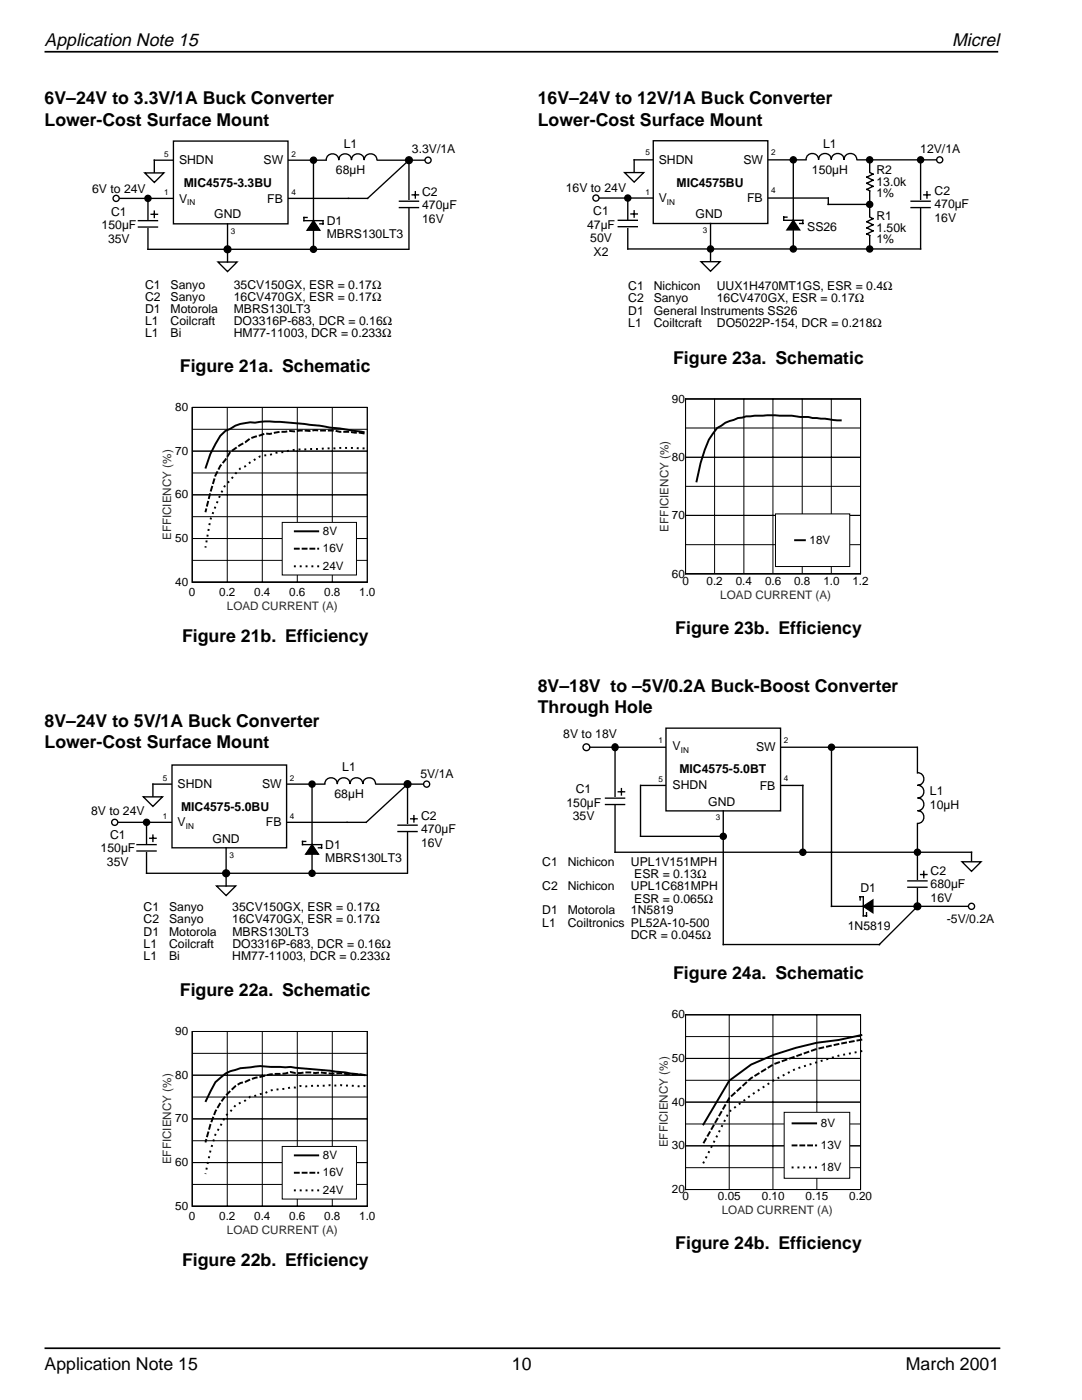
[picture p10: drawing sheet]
<svg xmlns="http://www.w3.org/2000/svg" width="216mm" height="279mm" viewBox="0 0 216 279" stroke-linecap="round" stroke-linejoin="round" font-family="sans-serif">
<path d="M8.9 10.3h190.3M8.9 269.1h190.7" fill="none" stroke="#000" stroke-width=".34"/>
<path d="M23.2 39.6h46.3M30.8 32h34.3" fill="none" stroke="#000" stroke-width=".27"/>
<path d="M34.6 28.2h22.9v16.5h-22.9z" fill-rule="evenodd" fill="#fff" stroke="#000" stroke-width=".27"/>
<path d="M62.5 32v17.8M75.2 32a1.27 1.27 0 0 0-1.3-1.3 1.27 1.27 0 0 0-1.2 1.3 1.27 1.27 0 0 0-1.3-1.3 1.27 1.27 0 0 0-1.3 1.3 1.27 1.27 0 0 0-1.2-1.3 1.27 1.27 0 0 0-1.3 1.3 1.25 1.25 0 0 0-1.3-1.3 1.25 1.25 0 0 0-1.2 1.3M75.3 32h10.1M61.3 43.4h-.7v.6h3.9v.7h-.7" fill="none" stroke="#000" stroke-width=".27"/>
<path d="M62.5 44l1.3 1.9h-2.5z" fill-rule="evenodd" fill="#000" stroke="#000" stroke-width=".27"/>
<path d="M43.5 52.3h3.8l-1.9 1.9z" fill-rule="evenodd" fill="#fff" stroke="#000" stroke-width=".27"/>
<path d="M29.5 39.6v10.2M81.6 32v17.7" fill="none" stroke="#000" stroke-width=".27"/>
<circle cx="62.5" cy="32" r=".61" fill="#000" stroke="#000" stroke-width=".27"/>
<path d="M27.5 44h4v1.4h-4z" fill-rule="evenodd" fill="#fff"/>
<path d="M30.8 32v2.5M27.6 44h3.8M27.6 45.3h3.8M29.5 49.8h52.1M30.2 42.8h1.2M30.8 42.1v1.3" fill="none" stroke="#000" stroke-width=".27"/>
<circle cx="62.5" cy="49.8" r=".61" fill="#000" stroke="#000" stroke-width=".27"/>
<g fill="#fff" stroke="#000" stroke-width=".27">
<path d="M28.9 34.5h3.8l-1.9 1.9z" fill-rule="evenodd"/>
<circle cx="23.2" cy="39.6" r=".61"/>
</g>
<circle cx="29.5" cy="39.6" r=".61" fill="#000" stroke="#000" stroke-width=".27"/>
<path d="M81.6 32l-8.3 7.6M45.4 44.7v7.6" fill="none" stroke="#000" stroke-width=".27"/>
<path d="M79.6 40.1h4v1.4h-4z" fill-rule="evenodd" fill="#fff"/>
<path d="M82.2 38.9h1.3M82.9 38.3v1.2M79.7 40.2h3.8M79.7 41.4h3.8" fill="none" stroke="#000" stroke-width=".27"/>
<circle cx="45.4" cy="49.8" r=".68" fill="#000" stroke="#000" stroke-width=".27"/>
<circle cx="85.4" cy="32" r=".61" fill="#fff" stroke="#000" stroke-width=".27"/>
<circle cx="81.6" cy="32" r=".68" fill="#000" stroke="#000" stroke-width=".27"/>
<path d="M69.5 39.6h3.8" fill="none" stroke="#000" stroke-width=".27"/>
<path d="M38.4 81.3h34.9v34.9h-34.9z" fill-rule="evenodd" fill="#fff"/>
<g fill="none" stroke="#000" stroke-width=".2">
<path d="M38.3 98.8h35M38.3 94.4h35M38.3 90h35M38.3 85.7h35M38.3 81.3h35M38.4 81.3h34.9v34.9h-34.9zM38.4 81.2v35.1M45.3 81.3v34.9M52.3 81.3v34.9M59.3 81.3v34.9M66.3 81.3v34.9M73.3 81.3v34.9"/>
<path d="M38.3 116.2h35M38.3 111.8h35M38.3 107.5h35M38.3 103.1h35"/>
</g>
<path d="M72.7 86.3l-1.9-.3a149.5 149.5 0 0 0-17.9-1.9l-2 .3a8 8 0 0 0-5 1.2l-.9 .4-1 1-2 3.6-1 2.9" fill="none" stroke="#000" stroke-width=".39"/>
<path d="M72.7 86.5l-2.9-.3h-2l-1-.3-4-.1-1 .2h-4l-2 .2-1.9 .4-1-.1-3 1-4 2.7-.9 1.6-1 1.2-1 1.9-2 7.3" fill="none" stroke="#000" stroke-width=".39" stroke-dasharray="1.2 .4 1.2 .4 1.2 .4" stroke-linecap="butt"/>
<path d="M72.7 89.5l-4.9-.1-7 .3a11.6 11.6 0 0 0-3.9 .5l-2 .2-1 .4-2 .3-2 1.2-1 .8-1 .4-2 2.4-.9 .9-1 2-2 4.9-1 5.6" fill="none" stroke="#000" stroke-width=".39" stroke-dasharray=".4 .8" stroke-linecap="butt"/>
<path d="M56.3 104.3h14.8v10.5h-14.8z" fill-rule="evenodd" fill="#fff"/>
<path d="M56.3 104.3h14.8v10.5h-14.8z" fill="none" stroke="#000" stroke-width=".2"/>
<path d="M58.6 106h5.1" fill="none" stroke="#000" stroke-width=".39"/>
<path d="M58.6 109.5h5.1" fill="none" stroke="#000" stroke-width=".39" stroke-dasharray="1.2 .4 1.2 .4 1.2 .4" stroke-linecap="butt"/>
<path d="M58.6 113h5.1" fill="none" stroke="#000" stroke-width=".39" stroke-dasharray=".4 .8" stroke-linecap="butt"/>
<path d="M30.5 156.5h34.3M22.9 164.1h46.4" fill="none" stroke="#000" stroke-width=".27"/>
<path d="M34.3 152.7h22.9v16.5h-22.9z" fill-rule="evenodd" fill="#fff" stroke="#000" stroke-width=".27"/>
<path d="M62.3 156.5v17.8M74.9 156.5a1.27 1.27 0 0 0-1.2-1.3 1.27 1.27 0 0 0-1.3 1.3 1.27 1.27 0 0 0-1.3-1.3 1.27 1.27 0 0 0-1.2 1.3 1.27 1.27 0 0 0-1.3-1.3 1.27 1.27 0 0 0-1.3 1.3 1.25 1.25 0 0 0-1.2-1.3 1.25 1.25 0 0 0-1.3 1.3M75 156.5h10.2M61 167.9h-.6v.7h3.8v.6h-.7" fill="none" stroke="#000" stroke-width=".27"/>
<path d="M62.3 168.6l1.2 1.9h-2.5z" fill-rule="evenodd" fill="#000" stroke="#000" stroke-width=".27"/>
<path d="M43.2 176.8h3.8l-1.9 1.9z" fill-rule="evenodd" fill="#fff" stroke="#000" stroke-width=".27"/>
<path d="M81.3 156.5v17.7M29.2 164.1v10.2" fill="none" stroke="#000" stroke-width=".27"/>
<circle cx="62.3" cy="156.5" r=".61" fill="#000" stroke="#000" stroke-width=".27"/>
<path d="M27.3 168.5h3.9v1.4h-3.9z" fill-rule="evenodd" fill="#fff"/>
<path d="M30.5 156.5v2.5M27.3 168.6h3.8M27.3 169.8h3.8M29.2 174.3h52.1M29.9 167.3h1.2M30.5 166.7v1.2" fill="none" stroke="#000" stroke-width=".27"/>
<circle cx="62.3" cy="174.3" r=".61" fill="#000" stroke="#000" stroke-width=".27"/>
<g fill="#fff" stroke="#000" stroke-width=".27">
<path d="M28.6 159h3.8l-1.9 1.9z" fill-rule="evenodd"/>
<circle cx="22.9" cy="164.1" r=".61"/>
</g>
<circle cx="29.2" cy="164.1" r=".61" fill="#000" stroke="#000" stroke-width=".27"/>
<path d="M81.3 156.5l-8.2 7.6M45.1 169.2v7.6" fill="none" stroke="#000" stroke-width=".27"/>
<path d="M79.3 164.6h4v1.4h-4z" fill-rule="evenodd" fill="#fff"/>
<path d="M79.4 164.7h3.8M79.4 166h3.8M82 163.4h1.2M82.6 162.8v1.2" fill="none" stroke="#000" stroke-width=".27"/>
<circle cx="45.1" cy="174.3" r=".68" fill="#000" stroke="#000" stroke-width=".27"/>
<circle cx="85.1" cy="156.5" r=".61" fill="#fff" stroke="#000" stroke-width=".27"/>
<circle cx="81.3" cy="156.5" r=".68" fill="#000" stroke="#000" stroke-width=".27"/>
<path d="M69.3 164.1h3.8" fill="none" stroke="#000" stroke-width=".27"/>
<path d="M38.4 205.9h34.9v34.8h-34.9z" fill-rule="evenodd" fill="#fff"/>
<g fill="none" stroke="#000" stroke-width=".2">
<path d="M38.3 218.9h35M38.3 214.6h35M38.3 210.2h35M38.3 205.9h35M38.4 205.9h34.9v34.8h-34.9zM38.4 205.8v35M45.3 205.8v35M52.3 205.8v35M59.3 205.8v35M66.3 205.8v35M73.3 205.8v35M38.3 236.4h35"/>
<path d="M38.3 232h35M38.3 227.7h35M38.3 223.3h35M38.3 240.7h35"/>
</g>
<path d="M72.9 214.6l-7-.9-7.9-.8h-4.1a9.5 9.5 0 0 0-3.9 .1l-2 .2-2 .6-1 .4-2 1.8-2 3.9" fill="none" stroke="#000" stroke-width=".39"/>
<path d="M72.9 214.6l-1-.2h-2a12.1 12.1 0 0 0-4-.2l-2-.2-1 .2-1-.2-3 .2-.9-.3-1.1 .3a20.7 20.7 0 0 0-7.9 1.7l-1 .2a13.9 13.9 0 0 0-6 8.3l-1 3.6" fill="none" stroke="#000" stroke-width=".39" stroke-dasharray="1.2 .4 1.2 .4 1.2 .4" stroke-linecap="butt"/>
<path d="M72.9 216.7l-1 .1a37.5 37.5 0 0 0-8-.1h-4l-1 .3h-.9l-1.1 .3a8.8 8.8 0 0 0-4 .8l-2.9 .8-1 .7-2 1-1 1.2-1 .9-2 3.7-1 3.2-1 4.7" fill="none" stroke="#000" stroke-width=".39" stroke-dasharray=".4 .8" stroke-linecap="butt"/>
<path d="M56.3 228.8h14.8v10.5h-14.8z" fill-rule="evenodd" fill="#fff"/>
<path d="M56.3 228.8h14.8v10.5h-14.8z" fill="none" stroke="#000" stroke-width=".2"/>
<path d="M58.6 230.6h5.1" fill="none" stroke="#000" stroke-width=".39"/>
<path d="M58.6 234.1h5.1" fill="none" stroke="#000" stroke-width=".39" stroke-dasharray="1.2 .4 1.2 .4 1.2 .4" stroke-linecap="butt"/>
<path d="M58.6 237.6h5.1" fill="none" stroke="#000" stroke-width=".39" stroke-dasharray=".4 .8" stroke-linecap="butt"/>
<path d="M118.9 39.5h46.4M126.5 31.9h34.3" fill="none" stroke="#000" stroke-width=".27"/>
<path d="M130.3 28.1h22.9v16.5h-22.9z" fill-rule="evenodd" fill="#fff" stroke="#000" stroke-width=".27"/>
<path d="M158.3 31.9v17.8M171 31.9a1.27 1.27 0 0 0-1.3-1.3 1.27 1.27 0 0 0-1.3 1.3 1.27 1.27 0 0 0-1.3-1.3 1.27 1.27 0 0 0-1.2 1.3 1.27 1.27 0 0 0-1.3-1.3 1.27 1.27 0 0 0-1.3 1.3 1.25 1.25 0 0 0-1.2-1.3 1.25 1.25 0 0 0-1.3 1.3M171 31.9h16.5M183.7 31.9v17.8M141.8 44.6v7.6M157 43.3h-.6v.7h3.8v.6h-.6" fill="none" stroke="#000" stroke-width=".27"/>
<g fill="#000" stroke="#000" stroke-width=".27">
<path d="M158.3 44l1.3 1.9h-2.6z" fill-rule="evenodd"/>
<circle cx="183.7" cy="31.9" r=".61"/>
</g>
<path d="M139.9 52.2h3.8l-1.9 1.9z" fill-rule="evenodd" fill="#fff" stroke="#000" stroke-width=".27"/>
<path d="M125.3 39.5v10.2M173.5 31.9v17.8M173.6 34.4l.6 .3-1.2 .7 1.2 .6-1.2 .6 1.2 .6-1.2 .6 .6 .3M173.6 43.3l.6 .3-1.2 .6 1.2 .7-1.2 .6 1.2 .6-1.2 .6 .6 .3" fill="none" stroke="#000" stroke-width=".27"/>
<g fill="#fff" stroke="#fff" stroke-width=".27">
<path d="M173 34.6h1.2v3.3h-1.2z" fill-rule="evenodd"/>
<path d="M173 43.5h1.2v3.3h-1.2z" fill-rule="evenodd"/>
</g>
<g fill="#000" stroke="#000" stroke-width=".27">
<circle cx="158.3" cy="31.9" r=".61"/>
<circle cx="173.5" cy="31.9" r=".61"/>
<circle cx="173.5" cy="40.8" r=".61"/>
</g>
<circle cx="187.5" cy="31.9" r=".61" fill="#fff" stroke="#000" stroke-width=".27"/>
<path d="M123.3 43.9h3.9v1.4h-3.9z" fill-rule="evenodd" fill="#fff"/>
<path d="M123.4 44h3.8M123.4 45.2h3.8M125.9 42.7h1.3M126.5 42.1v1.2" fill="none" stroke="#000" stroke-width=".27"/>
<path d="M181.7 40.1h4v1.4h-4z" fill-rule="evenodd" fill="#fff"/>
<path d="M126.5 31.9v2.5M165.3 39.5v1.3h8.2M184.3 38.9h1.3M185 38.3v1.2M125.3 49.7h58.4M181.8 40.2h3.8M181.8 41.4h3.8" fill="none" stroke="#000" stroke-width=".27"/>
<g fill="#000" stroke="#000" stroke-width=".27">
<circle cx="141.8" cy="49.7" r=".61"/>
<circle cx="158.3" cy="49.7" r=".61"/>
<circle cx="173.5" cy="49.7" r=".61"/>
</g>
<g fill="#fff" stroke="#000" stroke-width=".27">
<path d="M124.6 34.4h3.8l-1.9 1.9z" fill-rule="evenodd"/>
<circle cx="118.9" cy="39.5" r=".61"/>
</g>
<circle cx="125.3" cy="39.5" r=".61" fill="#000" stroke="#000" stroke-width=".27"/>
<path d="M136.8 79.6h34.9v34.9h-34.9z" fill-rule="evenodd" fill="#fff"/>
<g fill="none" stroke="#000" stroke-width=".2">
<path d="M136.7 79.6h35.1M136.8 79.5v35.1M142.6 79.6v34.9M148.4 79.6v34.9M154.2 79.6v34.9M160.1 79.6v34.9M165.9 79.6v34.9M171.7 79.5v35.1M136.7 97.1h35.1M136.7 91.3h35.1M136.7 85.4h35.1M136.7 114.5h35.1"/>
<path d="M136.7 108.7h35.1M136.7 102.9h35.1"/>
</g>
<path d="M167.9 83.9l-1.7-.1a88.4 88.4 0 0 0-17.3-.7l-1.7 .3-2.5 1-1.6 1-.8 1.1-.9 1.2-.8 2-.8 2.7-.9 3.9" fill="none" stroke="#000" stroke-width=".39"/>
<path d="M154.7 102.6h14.9v10.5h-14.9z" fill-rule="evenodd" fill="#fff"/>
<path d="M154.7 102.6h14.9v10.5h-14.9z" fill="none" stroke="#000" stroke-width=".2"/>
<path d="M158.5 107.8h2.3" fill="none" stroke="#000" stroke-width=".39"/>
<path d="M116.9 149.1h66.1M127.8 156.7h32.4" fill="none" stroke="#000" stroke-width=".27"/>
<path d="M132.9 145.3h22.9v16.5h-22.9z" fill-rule="evenodd" fill="#fff" stroke="#000" stroke-width=".27"/>
<path d="M122.7 149.1v21M127.8 156.7v10.2h16.5M144.3 161.8v26.7" fill="none" stroke="#000" stroke-width=".27"/>
<circle cx="144.3" cy="166.9" r=".61" fill="#000" stroke="#000" stroke-width=".27"/>
<path d="M120.8 159.2h3.9v1.4h-3.9z" fill-rule="evenodd" fill="#fff"/>
<path d="M120.8 159.3h3.8M123.4 158h1.2M124 157.4v1.3M120.8 160.6h3.8" fill="none" stroke="#000" stroke-width=".27"/>
<circle cx="117" cy="149.1" r=".68" fill="#fff" stroke="#000" stroke-width=".27"/>
<g fill="#000" stroke="#000" stroke-width=".27">
<path d="M172.3 180.9l1.9-1.3v2.5z" fill-rule="evenodd"/>
<circle cx="122.7" cy="149.1" r=".64"/>
</g>
<path d="M165.9 149.1v31.8h28M183.1 154.2a1.25 1.25 0 0 1 1.2 1.3 1.25 1.25 0 0 1-1.2 1.2 1.27 1.27 0 0 1 1.2 1.3 1.27 1.27 0 0 1-1.2 1.3 1.27 1.27 0 0 1 1.2 1.2 1.27 1.27 0 0 1-1.2 1.3 1.27 1.27 0 0 1 1.2 1.3 1.27 1.27 0 0 1-1.2 1.2M183.1 149.2v5M122.7 170.1h71.2M171.6 179.6v-.6h.7v3.8h.6v-.7M183.1 164.4v16.4M144.3 188.5h31.2M183 180.9l-7.6 7.6" fill="none" stroke="#000" stroke-width=".27"/>
<path d="M181.1 175.7h3.9v1.5h-3.9z" fill-rule="evenodd" fill="#fff"/>
<path d="M181.2 175.8h3.8M181.2 177.1h3.8M183.7 174.5h1.3M184.3 173.9v1.3M193.9 170.1v1.9" fill="none" stroke="#000" stroke-width=".27"/>
<path d="M192 172h3.8l-1.9 1.9z" fill-rule="evenodd" fill="#fff" stroke="#000" stroke-width=".27"/>
<g fill="#000" stroke="#000" stroke-width=".27">
<circle cx="183.1" cy="170.1" r=".61"/>
<circle cx="183.1" cy="180.9" r=".68"/>
</g>
<circle cx="193.9" cy="180.9" r=".61" fill="#fff" stroke="#000" stroke-width=".27"/>
<g fill="#000" stroke="#000" stroke-width=".27">
<circle cx="165.9" cy="149.1" r=".61"/>
<circle cx="160.2" cy="170.1" r=".61"/>
</g>
<path d="M160.2 156.7v13.4" fill="none" stroke="#000" stroke-width=".27"/>
<path d="M136.8 202.5h34.9v34.9h-34.9z" fill-rule="evenodd" fill="#fff"/>
<g fill="none" stroke="#000" stroke-width=".2">
<path d="M136.7 202.5h35.1M136.7 220h35.1M136.7 215.6h35.1M136.7 211.2h35.1M136.7 206.9h35.1M136.8 202.4v35.1M145.5 202.5v34.9M154.2 202.5v34.9M163 202.5v34.9M171.7 202.4v35.1M136.7 237.4h35.1M136.7 233h35.1"/>
<path d="M136.7 228.7h35.1M136.7 224.3h35.1"/>
</g>
<path d="M172.1 206.5l-4.7 1a51.5 51.5 0 0 0-17.5 5l-4.4 3.2-5.2 8.9" fill="none" stroke="#000" stroke-width=".39"/>
<path d="M172.1 207.5l-9.1 1.8-8.6 3.1-4.5 2.8-4.4 3.9-5.2 9.2" fill="none" stroke="#000" stroke-width=".39" stroke-dasharray="1.2 .4 1.2 .4 1.2 .4" stroke-linecap="butt"/>
<path d="M172.1 209.8l-4.7 .9-8.6 2.6-4.4 2.3-4.5 3-4.4 3.3-5.2 10.4" fill="none" stroke="#000" stroke-width=".39" stroke-dasharray=".4 .8" stroke-linecap="butt"/>
<path d="M156.5 222h13.1v13.2h-13.1z" fill-rule="evenodd" fill="#fff"/>
<path d="M156.5 222h13.1v13.2h-13.1z" fill="none" stroke="#000" stroke-width=".2"/>
<path d="M158 224.2h5" fill="none" stroke="#000" stroke-width=".39"/>
<path d="M158 228.6h5" fill="none" stroke="#000" stroke-width=".39" stroke-dasharray="1.2 .4 1.2 .4 1.2 .4" stroke-linecap="butt"/>
<path d="M158 233h5" fill="none" stroke="#000" stroke-width=".39" stroke-dasharray=".4 .8" stroke-linecap="butt"/>
<g font-size="3.6">
<text x="8.9" y="9.2">Application Note 15</text>
<text x="190" y="9.2">Micrel</text>
</g>
<g font-size="3.5">
<text x="8.9" y="20.8">6V–24V to 3.3V/1A Buck Converter</text>
<text x="107.3" y="20.8">16V–24V to 12V/1A Buck Converter</text>
<text x="8.9" y="25.1">Lower-Cost Surface Mount</text>
<text x="107.3" y="25.1">Lower-Cost Surface Mount</text>
<text x="35.9" y="74.3">Figure 21a. Schematic</text>
<text x="134.3" y="72.6">Figure 23a. Schematic</text>
<text x="36.3" y="128.1">Figure 21b. Efficiency</text>
<text x="134.7" y="126.4">Figure 23b. Efficiency</text>
<text x="107.3" y="138.1">8V–18V to –5V/0.2A Buck-Boost Converter</text>
<text x="107.3" y="142.3">Through Hole</text>
<text x="8.9" y="145.1">8V–24V to 5V/1A Buck Converter</text>
<text x="8.9" y="149.3">Lower-Cost Surface Mount</text>
<text x="134.3" y="195.5">Figure 24a. Schematic</text>
<text x="35.9" y="198.8">Figure 22a. Schematic</text>
<text x="134.7" y="249.3">Figure 24b. Efficiency</text>
<text x="36.3" y="252.7">Figure 22b. Efficiency</text>
<text x="8.9" y="273.3">Application Note 15</text>
<text x="102.2" y="273.3">10</text>
<text x="180.8" y="273.3">March 2001</text>
</g>
<g font-size="2.4">
<text x="68.6" y="29.5">L1</text>
<text x="164.3" y="29.4">L1</text>
<text x="35.7" y="32.8">SHDN</text>
<text x="52.6" y="32.8">SW</text>
<text x="67" y="34.7">68µH</text>
<text x="82.2" y="30.5">3.3V/1A</text>
<text x="131.5" y="32.7">SHDN</text>
<text x="148.3" y="32.7">SW</text>
<text x="162" y="34.7">150µH</text>
<text x="174.9" y="34.8">R2</text>
<text x="183.6" y="30.5">12V/1A</text>
<text x="18.4" y="38.5">6V to 24V</text>
<text x="35.7" y="40.4">V</text>
<text x="36.7" y="37.3">MIC4575-3.3BU</text>
<text x="53.3" y="40.4">FB</text>
<text x="84.2" y="39.1">C2</text>
<text x="84.2" y="41.7">470µF</text>
<text x="112.9" y="38.4">16V to 24V</text>
<text x="131.5" y="40.4">V</text>
<text x="135" y="37.2">MIC4575BU</text>
<text x="149.1" y="40.4">FB</text>
<text x="174.9" y="37.1">13.0k</text>
<text x="174.9" y="39.4">1%</text>
<text x="186.5" y="38.9">C2</text>
<text x="186.5" y="41.6">470µF</text>
<text x="20.3" y="45.7">150µF</text>
<text x="22.2" y="43.1">C1</text>
<text x="42.8" y="43.6">GND</text>
<text x="65.2" y="44.9">D1</text>
<text x="65.2" y="47.5">MBRS130LT3</text>
<text x="84.2" y="44.4">16V</text>
<text x="117.2" y="45.6">47µF</text>
<text x="118.4" y="43">C1</text>
<text x="138.8" y="43.5">GND</text>
<text x="161.1" y="46.1">SS26</text>
<text x="174.9" y="43.9">R1</text>
<text x="174.9" y="46.2">1.50k</text>
<text x="186.5" y="44.3">16V</text>
<text x="21.6" y="48.4">35V</text>
<text x="117.8" y="48.3">50V</text>
<text x="118.5" y="51">X2</text>
<text x="174.9" y="48.6">1%</text>
<text x="28.9" y="57.6">C1</text>
<text x="34" y="57.6">Sanyo</text>
<text x="46.6" y="57.6">35CV150GX, ESR = 0.17Ω</text>
<text x="125.4" y="57.9">C1</text>
<text x="130.4" y="57.9">Nichicon</text>
<text x="143" y="57.9">UUX1H470MT1GS, ESR = 0.4Ω</text>
<text x="28.9" y="60">C2</text>
<text x="28.9" y="62.4">D1</text>
<text x="28.9" y="64.9">L1</text>
<text x="34" y="64.9">Coilcraft</text>
<text x="34" y="60">Sanyo</text>
<text x="34" y="62.4">Motorola</text>
<text x="46.6" y="60">16CV470GX, ESR = 0.17Ω</text>
<text x="46.7" y="64.9">DO3316P-683, DCR = 0.16Ω</text>
<text x="46.7" y="62.4">MBRS130LT3</text>
<text x="125.4" y="60.2">C2</text>
<text x="125.4" y="62.8">D1</text>
<text x="125.4" y="65.2">L1</text>
<text x="130.4" y="60.2">Sanyo</text>
<text x="130.4" y="65.2">Coiltcraft</text>
<text x="130.4" y="62.8">General Instruments SS26</text>
<text x="143" y="60.2">16CV470GX, ESR = 0.17Ω</text>
<text x="143" y="65.2">DO5022P-154, DCR = 0.218Ω</text>
<text x="28.9" y="67.3">L1</text>
<text x="34" y="67.3">Bi</text>
<text x="46.6" y="67.3">HM77-11003, DCR = 0.233Ω</text>
<text x="112.4" y="147.2">8V to 18V</text>
<text x="134.2" y="149.7">V</text>
<text x="150.9" y="149.9">SW</text>
<text x="68.3" y="154">L1</text>
<text x="83.9" y="155.3">5V/1A</text>
<text x="135.6" y="154.3">MIC4575-5.0BT</text>
<text x="35.4" y="157.3">SHDN</text>
<text x="36.1" y="161.8">MIC4575-5.0BU</text>
<text x="52.3" y="157.3">SW</text>
<text x="66.7" y="159.2">68µH</text>
<text x="113" y="161">150µF</text>
<text x="114.9" y="158.3">C1</text>
<text x="134.2" y="157.4">SHDN</text>
<text x="141.3" y="160.8">GND</text>
<text x="151.6" y="157.6">FB</text>
<text x="185.6" y="158.7">L1</text>
<text x="185.6" y="161.4">10µH</text>
<text x="18.2" y="162.7">8V to 24V</text>
<text x="22" y="167.5">C1</text>
<text x="35.4" y="164.9">V</text>
<text x="53.1" y="164.9">FB</text>
<text x="84" y="163.6">C2</text>
<text x="84" y="166.2">470µF</text>
<text x="114.3" y="163.7">35V</text>
<text x="20.1" y="170.1">150µF</text>
<text x="21.3" y="172.8">35V</text>
<text x="42.4" y="168.3">GND</text>
<text x="64.9" y="169.4">D1</text>
<text x="64.9" y="172.1">MBRS130LT3</text>
<text x="84" y="168.9">16V</text>
<text x="108.2" y="172.9">C1</text>
<text x="113.3" y="172.9">Nichicon</text>
<text x="125.9" y="172.9">UPL1V151MPH</text>
<text x="108.2" y="177.7">C2</text>
<text x="113.3" y="177.7">Nichicon</text>
<text x="125.9" y="177.7">UPL1C681MPH</text>
<text x="126.6" y="175.3">ESR = 0.13Ω</text>
<text x="171.7" y="178">D1</text>
<text x="185.7" y="174.6">C2</text>
<text x="185.7" y="177.3">680µF</text>
<text x="185.7" y="180">16V</text>
<text x="28.7" y="181.9">C1</text>
<text x="28.7" y="184.2">C2</text>
<text x="33.7" y="181.9">Sanyo</text>
<text x="33.7" y="184.2">Sanyo</text>
<text x="46.3" y="181.9">35CV150GX, ESR = 0.17Ω</text>
<text x="46.3" y="184.2">16CV470GX, ESR = 0.17Ω</text>
<text x="108.2" y="182.5">D1</text>
<text x="108.2" y="184.9">L1</text>
<text x="113.3" y="184.9">Coiltronics PL52A-10-500</text>
<text x="113.3" y="182.5">Motorola</text>
<text x="125.9" y="182.5">1N5819</text>
<text x="126.6" y="180.1">ESR = 0.065Ω</text>
<text x="169.2" y="185.6">1N5819</text>
<text x="188.9" y="184.3">-5V/0.2A</text>
<text x="28.7" y="186.8">D1</text>
<text x="28.7" y="189.2">L1</text>
<text x="28.7" y="191.6">L1</text>
<text x="33.8" y="189.2">Coilcraft</text>
<text x="33.8" y="191.6">Bi</text>
<text x="33.8" y="186.8">Motorola</text>
<text x="46.4" y="191.6">HM77-11003, DCR = 0.233Ω</text>
<text x="46.4" y="189.2">DO3316P-683, DCR = 0.16Ω</text>
<text x="46.4" y="186.8">MBRS130LT3</text>
<text x="125.9" y="187.3">DCR = 0.045Ω</text>
</g>
<g font-size="2.3">
<text x="35" y="82">80</text>
<text x="134.1" y="80.4">90</text>
<text x="35" y="90.7">70</text>
<text x="134.1" y="92">80</text>
<text x="35" y="99.4">60</text>
<text x="64.4" y="106.7">8V</text>
<text x="134.1" y="103.7">70</text>
<text x="35" y="108.2">50</text>
<text x="64.4" y="110.2">16V</text>
<text x="64.4" y="113.7">24V</text>
<text x="161.6" y="108.6">18V</text>
<text x="35" y="116.9">40</text>
<text x="37.7" y="118.9">0</text>
<text x="43.7" y="118.9">0.2</text>
<text x="50.7" y="118.9">0.4</text>
<text x="57.7" y="118.9">0.6</text>
<text x="64.7" y="118.9">0.8</text>
<text x="71.7" y="118.9">1.0</text>
<text x="134.1" y="115.3">60</text>
<text x="136.2" y="116.7">0</text>
<text x="141" y="116.7">0.2</text>
<text x="146.8" y="116.7">0.4</text>
<text x="152.7" y="116.7">0.6</text>
<text x="158.5" y="116.7">0.8</text>
<text x="164.3" y="116.7">1.0</text>
<text x="170.1" y="116.7">1.2</text>
<text x="134.1" y="203.2">60</text>
<text x="35" y="206.5">90</text>
<text x="35" y="215.3">80</text>
<text x="134.1" y="211.9">50</text>
<text x="134.1" y="220.6">40</text>
<text x="35" y="224">70</text>
<text x="163.8" y="224.9">8V</text>
<text x="35" y="232.7">60</text>
<text x="64.4" y="231.3">8V</text>
<text x="134.1" y="229.4">30</text>
<text x="163.8" y="229.3">13V</text>
<text x="163.8" y="233.7">18V</text>
<text x="64.4" y="234.7">16V</text>
<text x="64.4" y="238.2">24V</text>
<text x="134.1" y="238.1">20</text>
<text x="136.2" y="239.6">0</text>
<text x="143.3" y="239.6">0.05</text>
<text x="152" y="239.6">0.10</text>
<text x="160.8" y="239.6">0.15</text>
<text x="169.5" y="239.6">0.20</text>
<text x="35" y="241.4">50</text>
<text x="37.7" y="243.4">0</text>
<text x="43.7" y="243.4">0.2</text>
<text x="50.7" y="243.4">0.4</text>
<text x="57.7" y="243.4">0.6</text>
<text x="64.7" y="243.4">0.8</text>
<text x="71.7" y="243.4">1.0</text>
</g>
<g font-size="2.3" fill="#352632">
<text x="34.2" y="107.8" transform="rotate(-90 34.2 107.8)">EFFICIENCY (%)</text>
<text x="133.4" y="106.1" transform="rotate(-90 133.4 106.1)">EFFICIENCY (%)</text>
<text x="143.7" y="119.5">LOAD CURRENT (A)</text>
<text x="45.3" y="121.7">LOAD CURRENT (A)</text>
<text x="34.2" y="232.4" transform="rotate(-90 34.2 232.4)">EFFICIENCY (%)</text>
<text x="133.3" y="229" transform="rotate(-90 133.3 229)">EFFICIENCY (%)</text>
<text x="144" y="242.3">LOAD CURRENT (A)</text>
<text x="45.3" y="246.2">LOAD CURRENT (A)</text>
</g>
<g font-size="1.6">
<text x="32.7" y="31.4">5</text>
<text x="58.1" y="31.4">2</text>
<text x="128.8" y="31">5</text>
<text x="153.9" y="31">2</text>
<text x="32.7" y="39">1</text>
<text x="37.3" y="41">IN</text>
<text x="58.1" y="39">4</text>
<text x="128.8" y="38.9">1</text>
<text x="133.1" y="40.9">IN</text>
<text x="153.9" y="38.6">4</text>
<text x="46.1" y="46.7">3</text>
<text x="140.3" y="46.5">3</text>
<text x="131.4" y="148.2">1</text>
<text x="156.4" y="148.2">2</text>
<text x="32.5" y="155.9">5</text>
<text x="57.9" y="155.9">2</text>
<text x="135.8" y="150.3">IN</text>
<text x="156.4" y="155.8">4</text>
<text x="131.4" y="156.2">5</text>
<text x="32.5" y="163.5">1</text>
<text x="37.1" y="165.5">IN</text>
<text x="57.9" y="163.5">4</text>
<text x="142.8" y="163.7">3</text>
<text x="45.8" y="171.2">3</text>
</g>
</svg>
